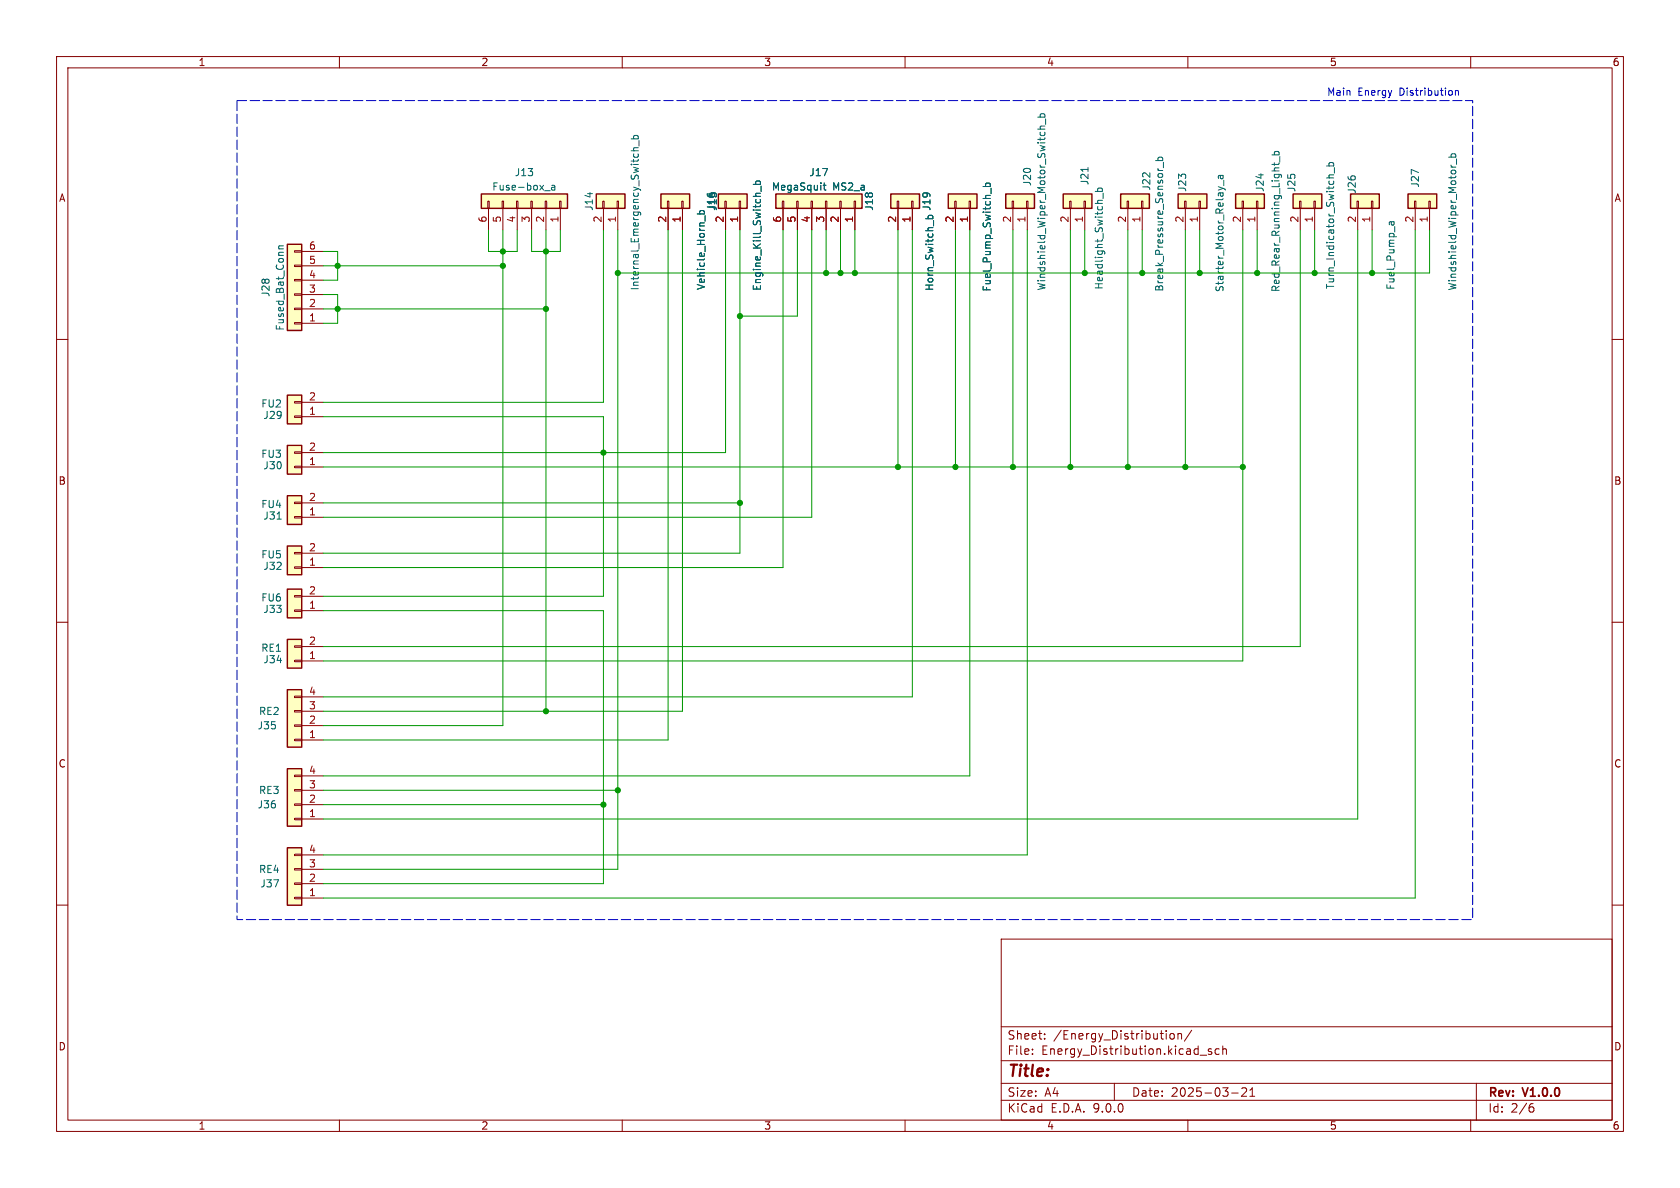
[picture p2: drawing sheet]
<svg xmlns="http://www.w3.org/2000/svg" width="297mm" height="210mm" viewBox="0 0 297 210" stroke-linecap="round" stroke-linejoin="round" font-family="sans-serif">
<g fill="none" stroke="#840000" stroke-width=".18">
<path d="M10 10h277v190h-277zM12 12h273v186h-273zM60 10v2M110 10v2M160 10v2M210 10v2M260 10v2M10 60h2M285 60h2M10 110h2M285 110h2M10 160h2"/>
<path d="M177 166h108v32h-108zM285 160h2M60 198v2M110 198v2M160 198v2M177 194.5h108M177 191.5h108M177 187.5h108M177 181.5h108M182.5 186.3v.1M182.5 185.5v.1M184.7 183.6v.1"/>
<path d="M184.7 182.8v.1M197 191.5v3M207 182.8l.3-.1 .3 .3v.4l-.3 .3-.3-.1-.2-.2v-.4zM208.2 182.8l.3-.1 .3 .1 .1 .9M208.2 182.7v1M210 198v2M210.7 182.1l-1.3 2M212.2 186.5h1.1M214.2 185.5l-.4-.1-.2 .2 .1 .2 .5 .2v.3h-.6M215.5 185.5l-.4-.1-.3 .3v.4l.2 .2h.5M216.2 185.5l.2-.1 .3 .1 .1 .9M216.2 184.9v1.5"/>
<path d="M217.7 193.2h1.2M219.5 192.4l.6-.1 .2 .1 .1 .3-.9 1.1h.9M221 193.8h.8M221 192.7l.4-.4v1.5M260 198v2M261 191.5v6.5M270.6 195.7h.4l.2 .3-.1 .5-.5 .1M271 195.1l-.4 .1"/>
</g>
<path d="M238.8 34.3h5v2.5h-5z" fill="#ffffc2"/>
<path d="M238.8 34.3h5v2.5h-5z" fill="none" stroke="#840000" stroke-width=".25"/>
<path d="M239.9 35.6h.3v1.2h-.3zM240 36.8v3.8M242.4 35.6h.3v1.2h-.3zM242.6 36.8v3.8" fill="none" stroke="#840000" stroke-width=".18"/>
<path d="M245.9 39.2l.1 .4 .1 .2M246.4 39.2l.1 .4-.2 .2M246.5 39.2l-.8 .1v.4" fill="none" stroke="#006464" stroke-width=".18"/>
<path d="M50.8 87.6h2.5v5.1h-2.5z" fill="#ffffc2"/>
<path d="M50.8 87.6h2.5v5.1h-2.5z" fill="none" stroke="#840000" stroke-width=".25"/>
<path d="M52.1 91.3h1.2v.3h-1.2zM52.1 88.8h1.2v.2h-1.2zM53.3 91.4h3.8M53.3 88.9h3.8" fill="none" stroke="#840000" stroke-width=".18"/>
<path d="M49 91.8h.7" fill="none" stroke="#006464" stroke-width=".18"/>
<path d="M50.8 69.9h2.5v5h-2.5z" fill="#ffffc2"/>
<path d="M50.8 69.9h2.5v5h-2.5z" fill="none" stroke="#840000" stroke-width=".25"/>
<path d="M52.1 73.5h1.2v.3h-1.2zM52.1 71h1.2v.2h-1.2zM53.3 73.7h3.8M53.3 71.1h3.8" fill="none" stroke="#840000" stroke-width=".18"/>
<path d="M50.8 78.7h2.5v5.1h-2.5z" fill="#ffffc2"/>
<path d="M50.8 78.7h2.5v5.1h-2.5z" fill="none" stroke="#840000" stroke-width=".25"/>
<path d="M52.1 79.9h1.2v.2h-1.2zM52.1 82.4h1.2v.3h-1.2zM53.3 82.6h3.8M53.3 80h3.8" fill="none" stroke="#840000" stroke-width=".18"/>
<path d="M50.8 135.9h2.5v10.2h-2.5z" fill="#ffffc2"/>
<path d="M50.8 135.9h2.5v10.2h-2.5z" fill="none" stroke="#840000" stroke-width=".25"/>
<path d="M52.1 139.6h1.2v.2h-1.2zM52.1 137h1.2v.3h-1.2zM53.3 139.7h3.8M53.3 137.2h3.8M52.1 144.7h1.2v.2h-1.2zM52.1 142.1h1.2v.3h-1.2zM53.3 144.8h3.8M53.3 142.2h3.8" fill="none" stroke="#840000" stroke-width=".18"/>
<path d="M177.8 34.3h5.1v2.5h-5.1z" fill="#ffffc2"/>
<path d="M177.8 34.3h5.1v2.5h-5.1z" fill="none" stroke="#840000" stroke-width=".25"/>
<path d="M178.9 35.6h.3v1.2h-.3zM179.1 36.8v3.8M181.5 35.6h.2v1.2h-.2zM181.6 36.8v3.8" fill="none" stroke="#840000" stroke-width=".18"/>
<path d="M183.5 22.8h1.2M183.5 20.7h1.2M183.9 20.7v-.4l.2-.2 .6 .1v.5M184.7 22.3h-.8v.3l.1 .2M184.9 21v1" fill="none" stroke="#006464" stroke-width=".18"/>
<path d="M50.8 43.2h2.5v15.2h-2.5z" fill="#ffffc2"/>
<path d="M50.8 43.2h2.5v15.2h-2.5z" fill="none" stroke="#840000" stroke-width=".25"/>
<path d="M52.1 57h1.2v.3h-1.2zM52.1 54.5h1.2v.2h-1.2zM52.1 51.9h1.2v.3h-1.2zM52.1 49.4h1.2v.3h-1.2zM52.1 46.9h1.2v.2h-1.2zM52.1 44.3h1.2v.3h-1.2zM53.3 57.2h3.8M53.3 54.6h3.8M53.3 52.1h3.8M53.3 49.5h3.8M53.3 47h3.8M53.3 44.5h3.8" fill="none" stroke="#840000" stroke-width=".18"/>
<path d="M49.3 44h.8M50.1 43.5h-.8v.3l.1 .2" fill="none" stroke="#006464" stroke-width=".18"/>
<path d="M105.4 34.3h5.1v2.5h-5.1z" fill="#ffffc2"/>
<path d="M105.4 34.3h5.1v2.5h-5.1z" fill="none" stroke="#840000" stroke-width=".25"/>
<path d="M106.6 35.6h.2v1.2h-.2zM106.7 36.8v3.8M109.1 35.6h.2v1.2h-.2zM109.2 36.8v3.8" fill="none" stroke="#840000" stroke-width=".18"/>
<path d="M111.6 26.7h1.2M111.6 24.5h1.2M112.1 24.5l-.1-.3 .2-.3 .6 .2v.4M112.8 26.1l-.7 .1-.1 .3 .1 .2M113 24.8v1" fill="none" stroke="#006464" stroke-width=".18"/>
<path d="M188 34.3h5v2.5h-5z" fill="#ffffc2"/>
<path d="M188 34.3h5v2.5h-5z" fill="none" stroke="#840000" stroke-width=".25"/>
<path d="M189.1 35.6h.3v1.2h-.3zM189.2 36.8v3.8M191.6 35.6h.3v1.2h-.3zM191.8 36.8v3.8" fill="none" stroke="#840000" stroke-width=".18"/>
<path d="M192.3 29.6v.7M193.6 33.8h1.3M194.1 33.8l-.1-.3 .3-.3 .5 .2v.4M195 34.1v1" fill="none" stroke="#006464" stroke-width=".18"/>
<path d="M50.8 96.5h2.5v5.1h-2.5z" fill="#ffffc2"/>
<path d="M50.8 96.5h2.5v5.1h-2.5z" fill="none" stroke="#840000" stroke-width=".25"/>
<path d="M52.1 97.7h1.2v.2h-1.2zM53.3 97.8h3.8M52.1 100.2h1.2v.3h-1.2zM53.3 100.3h3.8" fill="none" stroke="#840000" stroke-width=".18"/>
<path d="M198.1 34.3h5.1v2.5h-5.1z" fill="#ffffc2"/>
<path d="M198.1 34.3h5.1v2.5h-5.1z" fill="none" stroke="#840000" stroke-width=".25"/>
<path d="M199.3 35.6h.2v1.2h-.2zM199.4 36.8v3.8M201.8 35.6h.3v1.2h-.3zM201.9 36.8v3.8" fill="none" stroke="#840000" stroke-width=".18"/>
<path d="M204.3 28.4h1.3M204.7 29.8v.1M204.8 28.4l-.1-.4 .3-.2 .5 .1v.5M205.7 28.7v1" fill="none" stroke="#006464" stroke-width=".18"/>
<path d="M50.8 149.9h2.5v10.1h-2.5z" fill="#ffffc2"/>
<path d="M50.8 149.9h2.5v10.1h-2.5z" fill="none" stroke="#840000" stroke-width=".25"/>
<path d="M52.1 158.6h1.2v.3h-1.2zM52.1 156.1h1.2v.2h-1.2zM52.1 153.5h1.2v.3h-1.2zM52.1 151h1.2v.3h-1.2zM53.3 158.8h3.8M53.3 156.2h3.8M53.3 153.7h3.8M53.3 151.1h3.8" fill="none" stroke="#840000" stroke-width=".18"/>
<path d="M208.3 34.3h5.1v2.5h-5.1z" fill="#ffffc2"/>
<path d="M208.3 34.3h5.1v2.5h-5.1z" fill="none" stroke="#840000" stroke-width=".25"/>
<path d="M209.4 35.6h.3v1.2h-.3zM209.5 36.8v3.8M212 35.6h.2v1.2h-.2zM212.1 36.8v3.8" fill="none" stroke="#840000" stroke-width=".18"/>
<path d="M215.7 31v.4l.2 .2 .3-.2v-.4M216.2 31l-.8 .1v.4M216.3 31.8v1" fill="none" stroke="#006464" stroke-width=".18"/>
<path d="M157.5 34.3h5.1v2.5h-5.1z" fill="#ffffc2"/>
<path d="M157.5 34.3h5.1v2.5h-5.1z" fill="none" stroke="#840000" stroke-width=".25"/>
<path d="M158.6 35.6h.3v1.2h-.3zM158.7 36.8v3.8M161.2 35.6h.2v1.2h-.2zM161.3 36.8v3.8" fill="none" stroke="#840000" stroke-width=".18"/>
<path d="M163.6 38.7h1.3M164.1 38.7v-.4l.2-.2 .6 .1v.5M165 39v.9" fill="none" stroke="#006464" stroke-width=".18"/>
<path d="M167.6 34.3h5.1v2.5h-5.1z" fill="#ffffc2"/>
<path d="M167.6 34.3h5.1v2.5h-5.1z" fill="none" stroke="#840000" stroke-width=".25"/>
<path d="M168.8 35.6h.2v1.2h-.2zM168.9 36.8v3.8M171.3 35.6h.3v1.2h-.3zM171.4 36.8v3.8" fill="none" stroke="#840000" stroke-width=".18"/>
<path d="M173.8 33h1.3M174.3 33l-.1-.4 .3-.2 .5 .1v.5M175.2 33.3v.9" fill="none" stroke="#006464" stroke-width=".18"/>
<path d="M248.9 34.3h5.1v2.5h-5.1z" fill="#ffffc2"/>
<path d="M248.9 34.3h5.1v2.5h-5.1z" fill="none" stroke="#840000" stroke-width=".25"/>
<path d="M250.1 35.6h.2v1.2h-.2zM250.2 36.8v3.8M252.6 35.6h.3v1.2h-.3zM252.7 36.8v3.8" fill="none" stroke="#840000" stroke-width=".18"/>
<path d="M256.1 27.8h1.3M256.5 29.2v.1M256.6 27.8l-.1-.4 .3-.2 .5 .1v.5M257.5 28.1v1" fill="none" stroke="#006464" stroke-width=".18"/>
<path d="M218.4 34.3h5.1v2.5h-5.1z" fill="#ffffc2"/>
<path d="M218.4 34.3h5.1v2.5h-5.1z" fill="none" stroke="#840000" stroke-width=".25"/>
<path d="M219.6 35.6h.2v1.2h-.2zM219.7 36.8v3.8M222.1 35.6h.3v1.2h-.3zM222.2 36.8v3.8" fill="none" stroke="#840000" stroke-width=".18"/>
<path d="M224.9 27.4h1.2M225.3 27.4v-.4l.2-.2 .6 .1v.5M226.3 27.7v.9" fill="none" stroke="#006464" stroke-width=".18"/>
<path d="M137.2 34.3h15.2v2.5h-15.2z" fill="#ffffc2"/>
<path d="M137.2 34.3h15.2v2.5h-15.2z" fill="none" stroke="#840000" stroke-width=".25"/>
<path d="M138.3 35.6h.3v1.2h-.3zM138.4 36.8v3.8M140.8 35.6h.3v1.2h-.3zM141 36.8v3.8M143.4 35.6h.2v1.2h-.2zM143.5 36.8v3.8M145.9 35.6h.3v1.2h-.3zM146 36.8v3.8M148.5 35.6h.2v1.2h-.2zM148.6 36.8v3.8M151 35.6h.3v1.2h-.3zM151.1 36.8v3.8" fill="none" stroke="#840000" stroke-width=".18"/>
<path d="M145.5 32.8h.5M145.7 32.3v1.1l.3 .2" fill="none" stroke="#006464" stroke-width=".18"/>
<path d="M228.6 34.3h5.1v2.5h-5.1z" fill="#ffffc2"/>
<path d="M228.6 34.3h5.1v2.5h-5.1z" fill="none" stroke="#840000" stroke-width=".25"/>
<path d="M229.7 35.6h.3v1.2h-.3zM229.9 36.8v3.8M232.3 35.6h.2v1.2h-.2zM232.4 36.8v3.8" fill="none" stroke="#840000" stroke-width=".18"/>
<path d="M234.5 29.3h1.3M235 29.3l-.1-.3 .3-.3 .5 .2v.4M235.8 30.9h-.7l-.2 .4M235.9 29.6v1" fill="none" stroke="#006464" stroke-width=".18"/>
<path d="M127 34.3h5.1v2.5h-5.1z" fill="#ffffc2"/>
<path d="M127 34.3h5.1v2.5h-5.1z" fill="none" stroke="#840000" stroke-width=".25"/>
<path d="M128.1 35.6h.3v1.2h-.3zM128.3 36.8v3.8M130.7 35.6h.2v1.2h-.2zM130.8 36.8v3.8" fill="none" stroke="#840000" stroke-width=".18"/>
<path d="M133.2 32.6h1.2M133.7 32.6l-.1-.4 .2-.2 .6 .1v.5M134.6 32.9v1" fill="none" stroke="#006464" stroke-width=".18"/>
<path d="M85.1 34.3h15.2v2.5h-15.2z" fill="#ffffc2"/>
<path d="M85.1 34.3h15.2v2.5h-15.2z" fill="none" stroke="#840000" stroke-width=".25"/>
<path d="M86.2 35.6h.3v1.2h-.3zM86.4 36.8v3.8M88.8 35.6h.2v1.2h-.2zM88.9 36.8v3.8M91.3 35.6h.3v1.2h-.3zM91.4 36.8v3.8M93.9 35.6h.2v1.2h-.2zM94 36.8v3.8M96.4 35.6h.2v1.2h-.2zM96.5 36.8v3.8M98.9 35.6h.3v1.2h-.3zM99.1 36.8v3.8" fill="none" stroke="#840000" stroke-width=".18"/>
<path d="M96.3 33.7h.9M97.5 32.8h.5l.1 .8M98.1 33.1h-.4l-.2 .2 .2 .3 .4-.1" fill="none" stroke="#006464" stroke-width=".18"/>
<path d="M116.8 34.3h5.1v2.5h-5.1z" fill="#ffffc2"/>
<path d="M116.8 34.3h5.1v2.5h-5.1z" fill="none" stroke="#840000" stroke-width=".25"/>
<path d="M118 35.6h.2v1.2h-.2zM118.1 36.8v3.8M120.5 35.6h.3v1.2h-.3zM120.6 36.8v3.8" fill="none" stroke="#840000" stroke-width=".18"/>
<path d="M123.3 37.8h1.2M123.7 37.8v-.3l.2-.3 .6 .1v.5M124.7 38.1v1" fill="none" stroke="#006464" stroke-width=".18"/>
<path d="M50.8 121.9h2.5v10.2h-2.5z" fill="#ffffc2"/>
<path d="M50.8 121.9h2.5v10.2h-2.5z" fill="none" stroke="#840000" stroke-width=".25"/>
<path d="M52.1 130.7h1.2v.2h-1.2zM52.1 128.1h1.2v.3h-1.2zM52.1 125.6h1.2v.3h-1.2zM52.1 123.1h1.2v.2h-1.2zM53.3 130.8h3.8M53.3 128.3h3.8M53.3 125.7h3.8M53.3 123.2h3.8" fill="none" stroke="#840000" stroke-width=".18"/>
<path d="M50.8 113h2.5v5.1h-2.5z" fill="#ffffc2"/>
<path d="M50.8 113h2.5v5.1h-2.5z" fill="none" stroke="#840000" stroke-width=".25"/>
<path d="M52.1 116.7h1.2v.3h-1.2zM52.1 114.2h1.2v.2h-1.2zM53.3 116.8h3.8M53.3 114.3h3.8" fill="none" stroke="#840000" stroke-width=".18"/>
<path d="M50.8 104.1h2.5v5.1h-2.5z" fill="#ffffc2"/>
<path d="M50.8 104.1h2.5v5.1h-2.5z" fill="none" stroke="#840000" stroke-width=".25"/>
<g fill="none" stroke="#840000" stroke-width=".18">
<path d="M118.1 36.8v3.8M120.6 36.8v3.8M128.3 36.8v3.8M130.8 36.8v3.8M138.4 36.8v3.8M141 36.8v3.8M143.5 36.8v3.8M146 36.8v3.8M148.6 36.8v3.8M151.1 36.8v3.8M158.7 36.8v3.8M161.3 36.8v3.8"/>
<path d="M168.9 36.8v3.8M171.4 36.8v3.8M52.1 107.8h1.2v.3h-1.2zM52.1 105.3h1.2v.2h-1.2zM53.3 108h3.8M53.3 105.4h3.8"/>
</g>
<g fill="none" stroke="#009600" stroke-width=".18">
<path d="M57.1 44.5h2.6v5h-2.6M57.1 52.1h2.6v5.1h-2.6M57.1 47h31.8M57.1 54.6h39.4M86.4 40.6v3.9h5v-3.9M88.9 40.6v87.7h-31.8M94 40.6v3.9h5.1v-3.9M96.5 40.6v85.1M106.7 40.6v30.5h-49.6M109.2 40.6v113.1h-52.1M118.1 40.6v90.2h-61M120.6 40.6v85.1h-63.5"/>
<path d="M128.3 40.6v39.4h-71.2M130.8 40.6v57.2h-73.7M138.4 40.6v59.7h-81.3M141 40.6v15.3h-10.2M143.5 40.6v50.8h-86.4M146 40.6v7.7M148.6 40.6v7.7M151.1 40.6v7.7M158.7 40.6v42M161.3 40.6v82.6h-104.2M168.9 40.6v42M171.4 40.6v96.6h-114.3"/>
<path d="M179.1 40.6v42M181.6 40.6v110.5h-124.5M189.2 40.6v42M191.8 40.6v7.7M199.4 40.6v42M201.9 40.6v7.7M209.5 40.6v42M212.1 40.6v7.7M219.7 40.6v76.2h-162.6M222.2 40.6v7.7M229.9 40.6v73.7h-172.8M232.4 40.6v7.7"/>
<path d="M240 40.6v104.2h-182.9M242.6 40.6v7.7M250.2 40.6v118.2h-193.1M252.7 40.6v7.7h-143.5M57.1 73.7h49.6v31.7h-49.6M57.1 82.6h162.6M57.1 88.9h73.7M57.1 108h49.6v48.2h-49.6M57.1 139.7h52.1M57.1 142.2h49.6"/>
</g>
<path d="M257.3 16v.8M257.3 16.1l.2-.1 .3 .1v.7" fill="none" stroke="#0000c2" stroke-width=".18"/>
<path d="M41.9 17.8h218.4v144.8h-218.4z" fill="none" stroke="#0000c2" stroke-width=".18" stroke-dasharray="1.7 .6"/>
<g fill="none" stroke="#006464" stroke-width=".18">
<path d="M123.3 37.8h1.2M123.7 37.8v-.3l.2-.3 .6 .1v.5M124.7 38.1v1M133.2 32.6h1.2M133.7 32.6l-.1-.4 .2-.2 .6 .1v.5M134.6 32.9v1M145.5 32.8h.5M145.7 32.3v1.1l.3 .2M163.6 38.7h1.3M164.1 38.7v-.4l.2-.2 .6 .1v.5M165 39v.9M173.8 33h1.3"/>
<path d="M174.3 33l-.1-.4 .3-.2 .5 .1v.5M175.2 33.3v.9"/>
</g>
<g fill="#009600" stroke="#009600" stroke-width=".18">
<circle cx="130.8" cy="55.9" r=".46"/>
<circle cx="130.8" cy="88.9" r=".46"/>
<circle cx="219.7" cy="82.6" r=".46"/>
<circle cx="242.6" cy="48.3" r=".46"/>
<circle cx="109.2" cy="139.7" r=".46"/>
<circle cx="96.5" cy="125.7" r=".46"/>
<circle cx="106.7" cy="142.2" r=".46"/>
<circle cx="209.5" cy="82.6" r=".46"/>
<circle cx="146" cy="48.3" r=".46"/>
<circle cx="232.4" cy="48.3" r=".46"/>
<circle cx="222.2" cy="48.3" r=".46"/>
<circle cx="212.1" cy="48.3" r=".46"/>
<circle cx="148.6" cy="48.3" r=".46"/>
<circle cx="151.1" cy="48.3" r=".46"/>
<circle cx="158.7" cy="82.6" r=".46"/>
<circle cx="168.9" cy="82.6" r=".46"/>
<circle cx="191.8" cy="48.3" r=".46"/>
<circle cx="201.9" cy="48.3" r=".46"/>
<circle cx="199.4" cy="82.6" r=".46"/>
<circle cx="179.1" cy="82.6" r=".46"/>
<circle cx="189.2" cy="82.6" r=".46"/>
<circle cx="106.7" cy="80" r=".46"/>
<circle cx="88.9" cy="44.5" r=".46"/>
<circle cx="96.5" cy="54.6" r=".46"/>
<circle cx="96.5" cy="44.5" r=".46"/>
<circle cx="109.2" cy="48.3" r=".46"/>
<circle cx="59.7" cy="47" r=".46"/>
<circle cx="88.9" cy="47" r=".46"/>
<circle cx="59.7" cy="54.6" r=".46"/>
</g>
<text font-size="2.8" fill="#840000" x="178" y="190.9">Title:</text>
<g font-size="2.1" fill="#840000">
<text x="178" y="184">Sheet:</text>
<text x="186.2" y="184">/Energy_Distribution/</text>
<text x="178" y="186.7">File:</text>
<text x="184.1" y="186.7">Energy_Distribution.kicad_sch</text>
<text x="178" y="196.9">KiCad</text>
<text x="178" y="194.1">Size:</text>
<text x="184.7" y="194.1">A4</text>
<text x="185.7" y="196.9">E.D.A.</text>
<text x="193.3" y="196.9">9.0.0</text>
<text x="200" y="194.1">Date:</text>
<text x="207" y="194.1">2025-03-21</text>
<text x="263" y="194.3">Rev:</text>
<text x="263" y="196.9">Id:</text>
<text x="267.1" y="196.9">2/6</text>
<text x="269.4" y="194.3">V1.0.0</text>
</g>
<g font-size="1.8" fill="#840000">
<text x="35" y="11.9">1</text>
<text x="85" y="11.9">2</text>
<text x="135" y="11.9">3</text>
<text x="185" y="11.9">4</text>
<text x="235" y="11.9">5</text>
<text x="285" y="11.9">6</text>
<text x="10.3" y="35.9">A</text>
<text x="285.3" y="35.9">A</text>
<text x="10.3" y="85.9">B</text>
<text x="285.3" y="85.9">B</text>
<text x="10.3" y="135.9">C</text>
<text x="285.3" y="135.9">C</text>
<text x="10.3" y="185.9">D</text>
<text x="285.3" y="185.9">D</text>
<text x="35" y="199.9">1</text>
<text x="85" y="199.9">2</text>
<text x="135" y="199.9">3</text>
<text x="185" y="199.9">4</text>
<text x="235" y="199.9">5</text>
<text x="285" y="199.9">6</text>
</g>
<g font-size="1.8" fill="#0000c2">
<text x="234.5" y="17.1">Main</text>
<text x="240" y="17.1">Energy</text>
<text x="247.5" y="17.1">Distribution</text>
</g>
<g font-size="1.8" fill="#006464">
<text x="86.9" y="33.9">Fuse-box_a</text>
<text x="90.9" y="31.3">J13</text>
<text x="136.4" y="33.9">MegaSquit</text>
<text x="143" y="31.3">J17</text>
<text x="147.2" y="33.9">MS2_a</text>
<text x="182.5" y="33" transform="rotate(-90 182.5 33)">J20</text>
<text x="192.6" y="32.8" transform="rotate(-90 192.6 32.8)">J21</text>
<text x="203.6" y="33.8" transform="rotate(-90 203.6 33.8)">J22</text>
<text x="209.9" y="34" transform="rotate(-90 209.9 34)">J23</text>
<text x="223.6" y="34" transform="rotate(-90 223.6 34)">J24</text>
<text x="229.2" y="34.1" transform="rotate(-90 229.2 34.1)">J25</text>
<text x="239.9" y="34.3" transform="rotate(-90 239.9 34.3)">J26</text>
<text x="251.1" y="33.3" transform="rotate(-90 251.1 33.3)">J27</text>
<text x="105" y="37.4" transform="rotate(-90 105 37.4)">J14</text>
<text x="126.9" y="37.4" transform="rotate(-90 126.9 37.4)">J15</text>
<text x="154.5" y="37.4" transform="rotate(-90 154.5 37.4)">J18</text>
<text x="164.7" y="37.4" transform="rotate(-90 164.7 37.4)">J19</text>
<text x="47.9" y="52.6" transform="rotate(-90 47.9 52.6)">J28</text>
<text x="113.1" y="51.4" transform="rotate(-90 113.1 51.4)">Internal_Emergency_Switch_b</text>
<text x="124.8" y="51.4" transform="rotate(-90 124.8 51.4)">Vehicle_Horn_b</text>
<text x="134.7" y="51.5" transform="rotate(-90 134.7 51.5)">Engine_Kill_Switch_b</text>
<text x="165.2" y="51.5" transform="rotate(-90 165.2 51.5)">Horn_Switch_b</text>
<text x="175.4" y="51.6" transform="rotate(-90 175.4 51.6)">Fuel_Pump_Switch_b</text>
<text x="185" y="51.5" transform="rotate(-90 185 51.5)">Windshield_Wiper_Motor_Switch_b</text>
<text x="195.2" y="51.3" transform="rotate(-90 195.2 51.3)">Headlight_Switch_b</text>
<text x="205.8" y="51.7" transform="rotate(-90 205.8 51.7)">Break_Pressure_Sensor_b</text>
<text x="216.5" y="51.7" transform="rotate(-90 216.5 51.7)">Starter_Motor_Relay_a</text>
<text x="226.4" y="51.7" transform="rotate(-90 226.4 51.7)">Red_Rear_Running_Light_b</text>
<text x="236.1" y="51.2" transform="rotate(-90 236.1 51.2)">Turn_Indicator_Switch_b</text>
<text x="246.7" y="51.3" transform="rotate(-90 246.7 51.3)">Fuel_Pump_a</text>
<text x="257.7" y="51.5" transform="rotate(-90 257.7 51.5)">Windshield_Wiper_Motor_b</text>
<text x="50.4" y="58.6" transform="rotate(-90 50.4 58.6)">Fused_Bat_Conn</text>
<text x="46.1" y="72.2">FU2</text>
<text x="46.5" y="74.3">J29</text>
<text x="46.1" y="81.1">FU3</text>
<text x="46.5" y="83.2">J30</text>
<text x="46.1" y="90">FU4</text>
<text x="46.5" y="92">J31</text>
<text x="46.1" y="98.9">FU5</text>
<text x="46.5" y="100.9">J32</text>
<text x="46.1" y="106.5">FU6</text>
<text x="46.5" y="108.6">J33</text>
<text x="46.1" y="115.4">RE1</text>
<text x="46.5" y="117.4">J34</text>
<text x="45.4" y="129.1">J35</text>
<text x="45.7" y="126.6">RE2</text>
<text x="45.4" y="143.1">J36</text>
<text x="45.7" y="140.6">RE3</text>
<text x="45.7" y="154.5">RE4</text>
<text x="45.9" y="157.1">J37</text>
</g>
<g font-size="1.8" fill="#a90000">
<text x="86.1" y="39.4" transform="rotate(-90 86.1 39.4)">6</text>
<text x="88.6" y="39.4" transform="rotate(-90 88.6 39.4)">5</text>
<text x="91.2" y="39.4" transform="rotate(-90 91.2 39.4)">4</text>
<text x="93.7" y="39.4" transform="rotate(-90 93.7 39.4)">3</text>
<text x="96.3" y="39.4" transform="rotate(-90 96.3 39.4)">2</text>
<text x="98.8" y="39.4" transform="rotate(-90 98.8 39.4)">1</text>
<text x="106.4" y="39.4" transform="rotate(-90 106.4 39.4)">2</text>
<text x="109" y="39.4" transform="rotate(-90 109 39.4)">1</text>
<text x="117.9" y="39.4" transform="rotate(-90 117.9 39.4)">2</text>
<text x="120.4" y="39.4" transform="rotate(-90 120.4 39.4)">1</text>
<text x="128" y="39.4" transform="rotate(-90 128 39.4)">2</text>
<text x="130.6" y="39.4" transform="rotate(-90 130.6 39.4)">1</text>
<text x="138.2" y="39.4" transform="rotate(-90 138.2 39.4)">6</text>
<text x="140.7" y="39.4" transform="rotate(-90 140.7 39.4)">5</text>
<text x="143.3" y="39.4" transform="rotate(-90 143.3 39.4)">4</text>
<text x="145.8" y="39.4" transform="rotate(-90 145.8 39.4)">3</text>
<text x="148.3" y="39.4" transform="rotate(-90 148.3 39.4)">2</text>
<text x="150.9" y="39.4" transform="rotate(-90 150.9 39.4)">1</text>
<text x="158.5" y="39.4" transform="rotate(-90 158.5 39.4)">2</text>
<text x="161" y="39.4" transform="rotate(-90 161 39.4)">1</text>
<text x="168.7" y="39.4" transform="rotate(-90 168.7 39.4)">2</text>
<text x="171.2" y="39.4" transform="rotate(-90 171.2 39.4)">1</text>
<text x="178.8" y="39.4" transform="rotate(-90 178.8 39.4)">2</text>
<text x="181.4" y="39.4" transform="rotate(-90 181.4 39.4)">1</text>
<text x="189" y="39.4" transform="rotate(-90 189 39.4)">2</text>
<text x="191.5" y="39.4" transform="rotate(-90 191.5 39.4)">1</text>
<text x="199.1" y="39.4" transform="rotate(-90 199.1 39.4)">2</text>
<text x="201.7" y="39.4" transform="rotate(-90 201.7 39.4)">1</text>
<text x="209.3" y="39.4" transform="rotate(-90 209.3 39.4)">2</text>
<text x="211.8" y="39.4" transform="rotate(-90 211.8 39.4)">1</text>
<text x="219.5" y="39.4" transform="rotate(-90 219.5 39.4)">2</text>
<text x="222" y="39.4" transform="rotate(-90 222 39.4)">1</text>
<text x="229.6" y="39.4" transform="rotate(-90 229.6 39.4)">2</text>
<text x="232.2" y="39.4" transform="rotate(-90 232.2 39.4)">1</text>
<text x="239.8" y="39.4" transform="rotate(-90 239.8 39.4)">2</text>
<text x="242.3" y="39.4" transform="rotate(-90 242.3 39.4)">1</text>
<text x="249.9" y="39.4" transform="rotate(-90 249.9 39.4)">2</text>
<text x="252.5" y="39.4" transform="rotate(-90 252.5 39.4)">1</text>
<text x="54.5" y="46.7">5</text>
<text x="54.5" y="44.2">6</text>
<text x="54.5" y="51.8">3</text>
<text x="54.5" y="49.3">4</text>
<text x="54.5" y="56.9">1</text>
<text x="54.5" y="54.4">2</text>
<text x="54.5" y="70.9">2</text>
<text x="54.5" y="73.4">1</text>
<text x="54.5" y="82.3">1</text>
<text x="54.5" y="79.8">2</text>
<text x="54.5" y="88.6">2</text>
<text x="54.5" y="91.2">1</text>
<text x="54.5" y="100.1">1</text>
<text x="54.5" y="97.5">2</text>
<text x="54.5" y="107.7">1</text>
<text x="54.5" y="105.2">2</text>
<text x="54.5" y="116.6">1</text>
<text x="54.5" y="114">2</text>
<text x="54.5" y="125.5">3</text>
<text x="54.5" y="122.9">4</text>
<text x="54.5" y="130.6">1</text>
<text x="54.5" y="128">2</text>
<text x="54.5" y="136.9">4</text>
<text x="54.5" y="142">2</text>
<text x="54.5" y="139.4">3</text>
<text x="54.5" y="144.5">1</text>
<text x="54.5" y="156">2</text>
<text x="54.5" y="153.4">3</text>
<text x="54.5" y="150.9">4</text>
<text x="54.5" y="158.5">1</text>
</g>
</svg>
